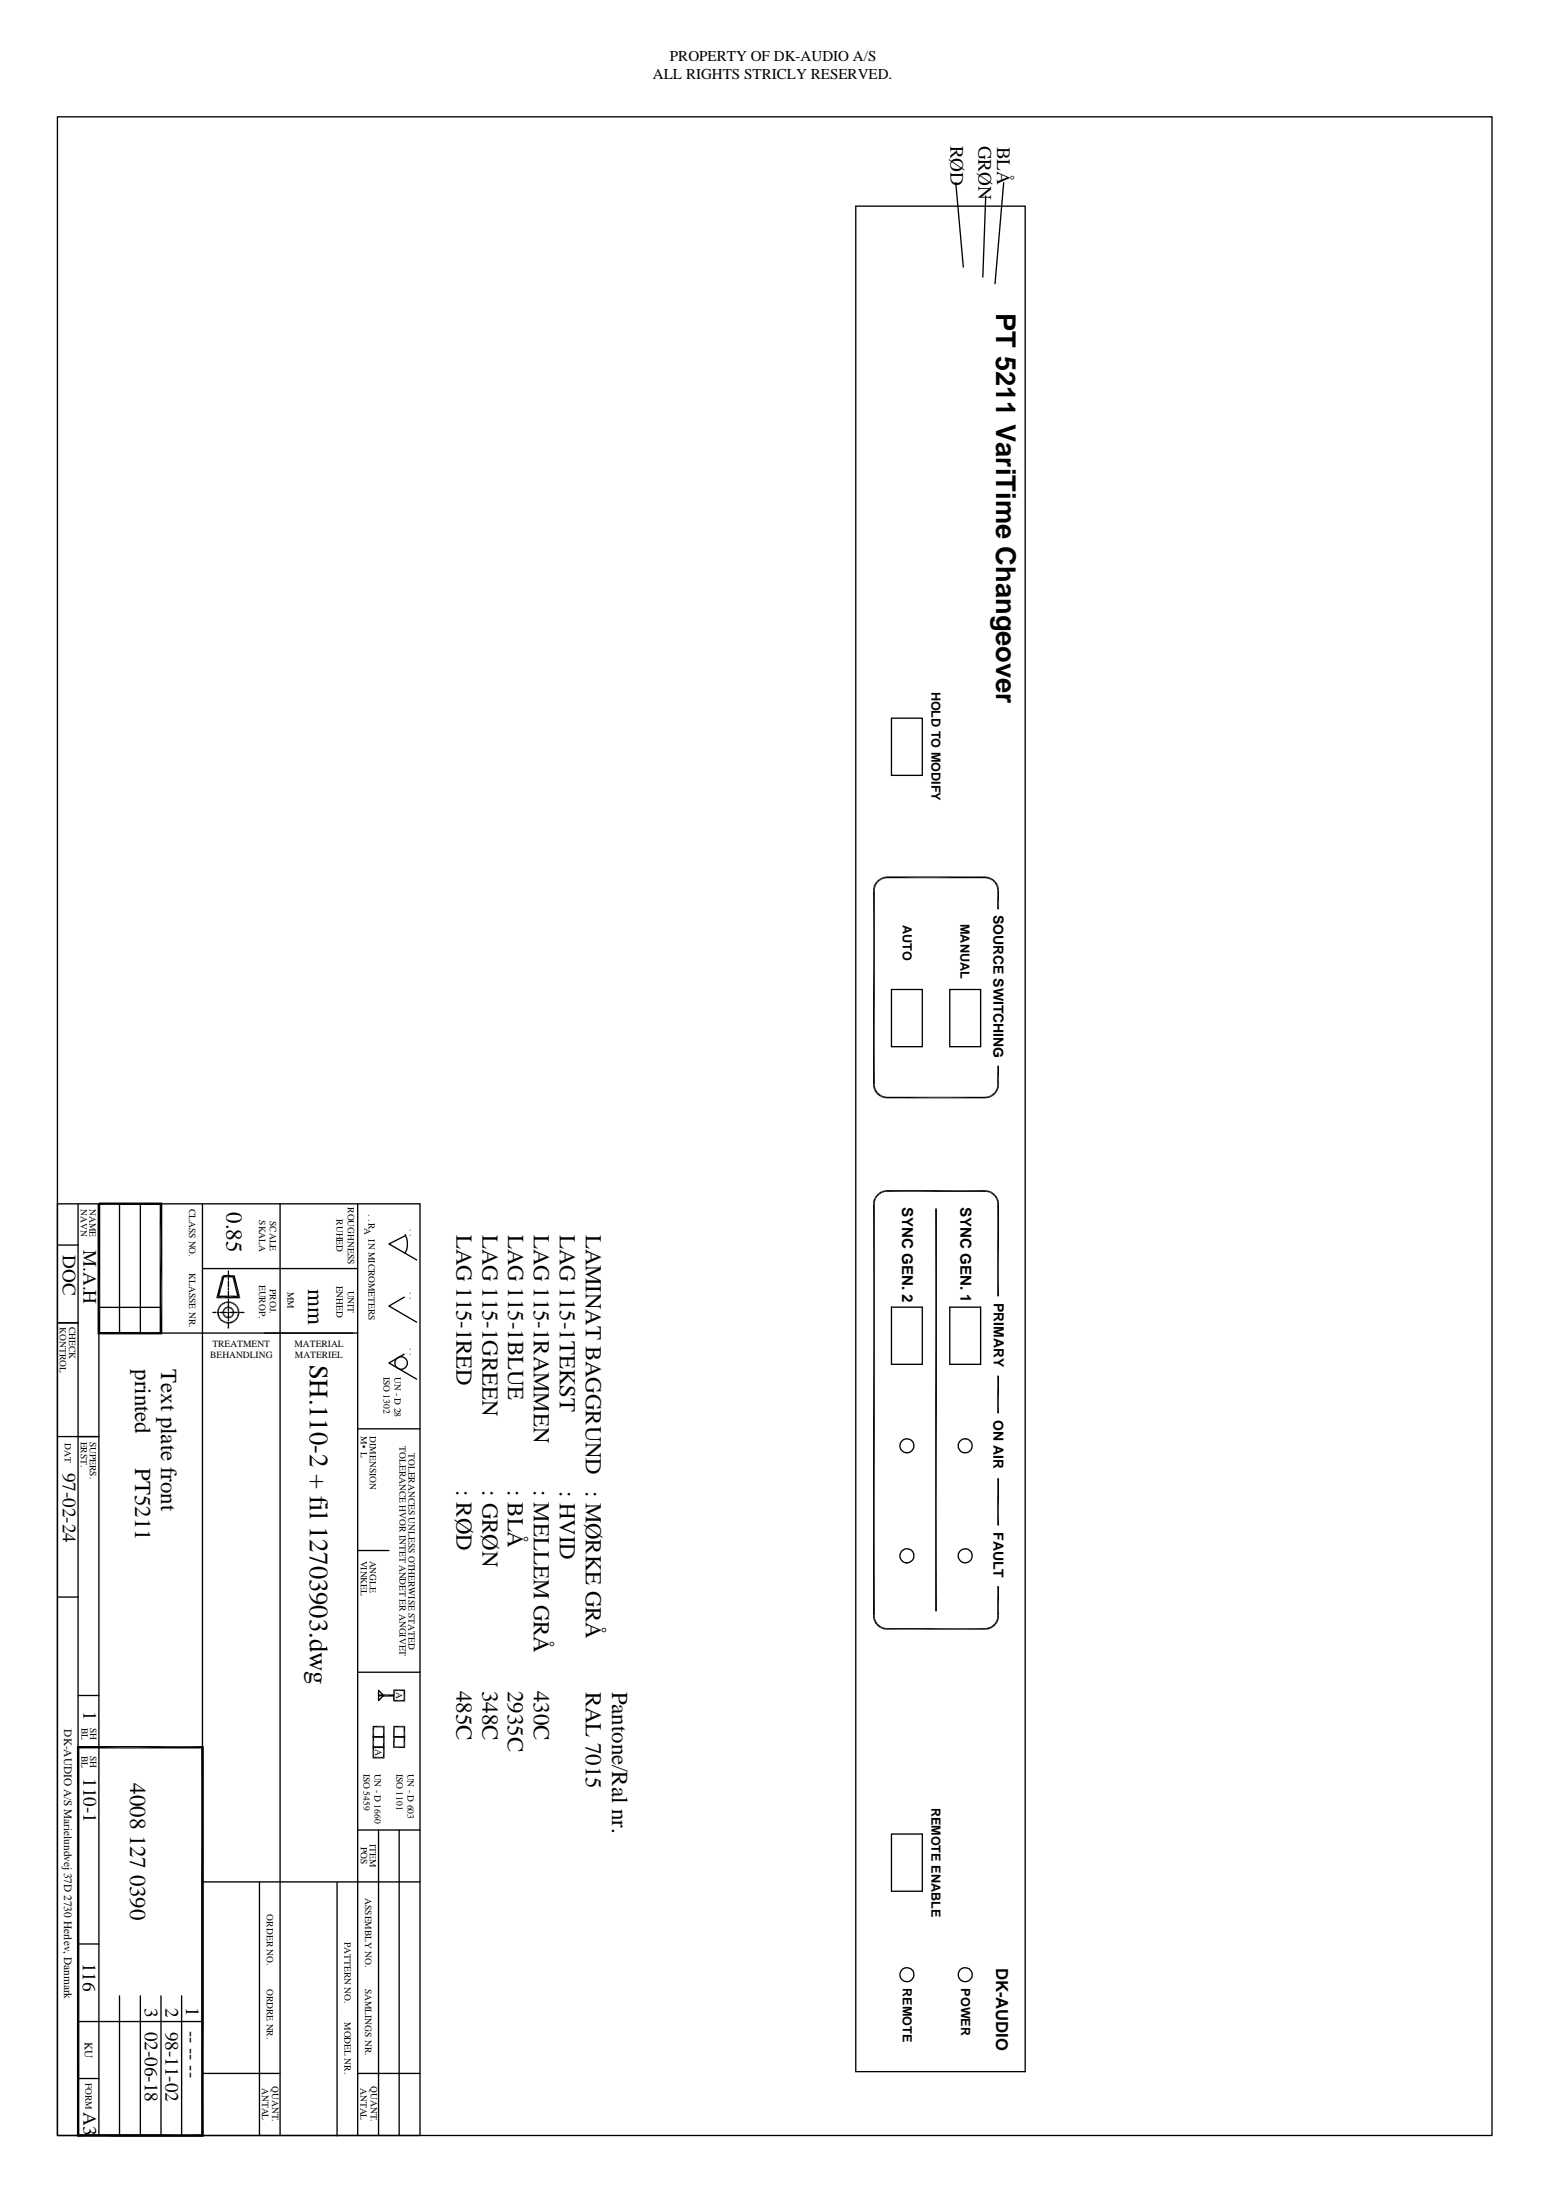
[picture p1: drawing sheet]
<svg xmlns="http://www.w3.org/2000/svg" width="297mm" height="420mm" viewBox="0 0 297 420" stroke-linecap="round" stroke-linejoin="round" font-family="sans-serif">
<g fill="none" stroke="#000" stroke-width=".25">
<path d="M11 22.3h273.8v385.5h-273.8zM163.4 39.4h32.3v356.2h-32.3zM182.5 34.9l1.4 16.1M188.2 37.4l-.6 15.5M191.6 34.9l-1.7 19.3M170.2 137.2h5.9v10.9h-5.9zM170.2 189h5.9v10.9h-5.9zM181.3 189h5.9v10.9h-5.9zM11 229.9h69.2v177.9h-69.2zM11 237.8h3.9M14.9 229.9v177.9M18.9 229.9v177.9"/>
<path d="M22.8 229.9v24.7M26.8 229.9v24.7M38.7 229.9v177.9M53.5 229.9v177.9M68.3 229.9v177.9M77.3 235.8a3.7 3.7 0 0 1 0 3.6M77.4 236l-3.1 1.6 5.2 3M11 252.6h3.9M18.9 254.6h49.4M18.9 249.7h11.8M38.7 242.3h29.6M40.6 250.7h.6"/>
<path d="M41.5 250.7h.2M42 250.7h1.2M43.5 250.7h.2M43.6 252.5v1.1M43.6 242.7v1.1M43.6 244.1v.2M43.6 244.6v1.2M43.6 246.1v.2M43.6 246.6v1.2M43.6 248.1v.2M43.6 248.5v1.3M43.6 250v.3"/>
<path d="M43.6 250.5v1.3M43.6 252v.3M43.9 250.7h1.3M45.4 250.7h.3M45.9 250.7h.7M77.2 247.7l-2.9 1.7 5.2 3.1M77.2 258.6l-2.9 1.7 5.2 3.1M170.2 249.6h5.9v11h-5.9zM181.3 249.6h5.9v11h-5.9zM11 274.4h7.9M68.3 272.9h11.9M75.5 260.9a1.21 1.21 0 0 1 1-1.8 1.21 1.21 0 0 1 1.2 1.7 1.21 1.21 0 0 1-2.1 .2"/>
<path d="M173.1 277.5a1.33 1.33 0 0 1-1.1-2.1 1.33 1.33 0 0 1 2.2 0 1.33 1.33 0 0 1-1.1 2.1M184.2 274.8a1.33 1.33 0 0 0-1.1 2 1.33 1.33 0 0 0 2.3 0 1.33 1.33 0 0 0-1.1-2M68.3 296.1h6M173.1 298.5a1.36 1.36 0 0 1-1.2-2.1 1.36 1.36 0 0 1 2.4 0 1.36 1.36 0 0 1-1.2 2.1M184.2 295.8a1.36 1.36 0 0 0-1.1 2 1.36 1.36 0 0 0 2.3 0 1.36 1.36 0 0 0-1.1-2M11 305h3.9M68.3 319.4h11.9M14.9 333.7h4M14.9 323.8h4M72.3 322.8l.9 1-.9 1zM38.7 359.4h41.5M49.5 359.4v48.4"/>
<path d="M64.3 359.5v48.4M68.3 349.5h11.9M72.3 349.5v58.3M76.2 349.5v58.3M170.2 350.3h5.9v10.9h-5.9zM14.9 371.3h4M173.1 378.5a1.33 1.33 0 0 1-1.1-2.1 1.33 1.33 0 0 1 2.2 0 1.33 1.33 0 0 1-1.1 2.1M184.2 378.5a1.33 1.33 0 0 1-1.1-2.1 1.33 1.33 0 0 1 2.3 0 1.33 1.33 0 0 1-1.1 2.1M14.9 386.1h23.8M14.9 397h4M22.8 381.2v26.6M26.8 381.2v26.6"/>
<path d="M30.7 381.2v26.6M34.7 381.2v26.6M38.7 396h14.8M68.3 396h11.9"/>
</g>
<g fill="none" stroke="#000" stroke-width=".3">
<path d="M169.3 209.6h18.7M169.3 311.1h18.7M71.1 331.7h2.3M71.1 329.8h2.3M71.1 333.7h2.3M71.1 335.7h2.3M71.3 329.6v6.2M73.3 329.6v6.2M75.1 324.8h2.2M75.1 322.8h2.2M75.1 331.7h2.2M75.1 329.8h2.2"/>
<path d="M75.1 333.7h2.2M75.2 322.7v2.3M75.2 329.6v4.2M77.2 322.7v2.3M77.2 329.6v4.2"/>
</g>
<g fill="#000">
<path d="M166.7 169.5l.3 .1-.3 .5zM166.9 168.9l.3 .2-.5 .4zM167 169.6v.5h-.3zM166.7 169.5l.5-.4-.2 .5zM167.3 168.4l.2 .2-.6 .3zM166.9 168.9l.6-.3-.3 .5zM167.3 168.4l.4-.4 .2 .2zM167.3 168.4l.6-.2-.4 .4zM167.7 168l.5-.3 .1 .3zM167.7 168h.6l-.4 .2zM168.2 167.7l.5-.2 .1 .3zM168.2 167.7l.6 .1-.5 .2z"/>
<path d="M168.7 167.5l.6-.1v.3zM168.7 167.5l.6 .2-.5 .1zM188 167.4l.6 .4-.6-.1zM188 167.4l.6 .1v.3zM188.6 167.5l.5 .5-.5-.2zM188.6 167.5l.6 .2-.1 .3zM189.2 167.7l.3 .5-.4-.2zM189.2 167.7l.5 .3-.2 .2zM189.7 168l.2 .6-.4-.4zM189.7 168l.4 .4-.2 .2zM189.9 168.6l.2-.2 .1 .7zM190.2 169.1l.3-.2-.2 .7z"/>
<path d="M190.3 169.6l.4-.1-.3 .6zM190.1 168.4l.4 .5-.3 .2zM190.5 168.9l.2 .6-.4 .1zM190.7 169.5v.6h-.3zM166.7 207.1h.3l-.3 .6zM166.7 207.7l.3-.1-.1 .6zM166.9 208.2l.3-.1 .1 .7zM167 207.1v.5l-.3 .1zM167 207.6l.2 .5-.3 .1zM167.2 208.1l.3 .5-.2 .2zM167.3 208.8l.2-.2 .2 .6zM167.5 208.6l.4 .3-.2 .3z"/>
<path d="M167.9 208.9l.3 .6-.5-.3zM167.9 208.9l.4 .3-.1 .3zM168.3 209.2l.4 .5-.5-.2zM168.3 209.2l.5 .2-.1 .3zM168.8 209.4l.5 .4-.6-.1zM168.8 209.4l.5 .1v.3zM188 209.5l.6 .2-.6 .1zM188 209.5l.6-.1v.3zM188.6 209.4l.5-.2 .1 .3zM188.6 209.4l.6 .1-.6 .2zM189.1 209.2l.4-.3 .2 .3zM189.1 209.2h.6l-.5 .3z"/>
<path d="M189.5 208.9l.4-.3 .2 .2zM189.5 208.9l.6-.1-.4 .4zM190.2 208.1l.3 .1-.6 .4zM189.9 208.6l.6-.4-.4 .6zM190.3 207.6l.4 .1-.5 .4zM190.4 207.1h.3l-.4 .5zM190.2 208.1l.5-.4-.2 .5zM190.7 207.1v.6l-.4-.1zM18.6 229.9l.5 24.5-.5 .4zM18.6 229.9h.5v24.5zM18.9 230.1l12.1-.4-.5 .4zM18.9 229.7h12.1l-12.1 .4z"/>
<path d="M166.7 229.4h.3l-.3 .6zM166.9 228.8l.3 .1-.5 .5zM167 229.4v.6h-.3zM166.7 229.4l.5-.5-.2 .5zM167.3 228.3l.2 .2-.6 .3zM166.9 228.8l.6-.3-.3 .4zM167.3 228.3l.4-.4 .2 .2zM167.3 228.3l.6-.2-.4 .4zM167.7 227.9l.5-.4 .1 .3zM167.7 227.9l.6-.1-.4 .3zM168.2 227.5l.5-.1 .1 .3zM168.2 227.5l.6 .2-.5 .1z"/>
<path d="M168.7 227.4l.6-.1v.3zM168.7 227.4l.6 .2-.5 .1zM188 227.3l.6 .4-.6-.1zM188 227.3l.6 .1v.3zM188.6 227.4l.5 .4-.5-.1zM188.6 227.4l.6 .1-.1 .3zM189.2 227.5l.3 .6-.4-.3zM189.2 227.5l.5 .4-.2 .2zM189.7 227.9l.2 .6-.4-.4zM189.7 227.9l.4 .4-.2 .2zM189.9 228.5l.2-.2 .1 .6zM190.2 228.9l.3-.1-.2 .6z"/>
<path d="M190.3 229.4h.4l-.3 .6zM190.1 228.3l.4 .5-.3 .1zM190.5 228.8l.2 .6h-.4zM190.7 229.4v.6h-.3zM18.6 254.8l11.9-.4 .5 .4zM18.6 254.8l.5-.4h11.4zM30.5 230.1l.5 24.7-.5-.4zM30.5 230.1l.5-.4v25.1zM41.3 247.9l4-.5 .6 .5zM41.4 250.7h.3l-.2 .5zM41.5 250.1l.3 .1-.4 .5zM41.5 251.2l.3-.1-.1 .6z"/>
<path d="M41.7 249.6l.3 .1-.5 .4zM41.7 250.7l.1 .4-.3 .1zM41.7 251.7l.3-.1 .1 .6zM41.8 250.2l-.1 .5h-.3zM41.8 251.1l.2 .5-.3 .1zM41.3 247.9l.6-.5h3.4zM41.5 250.1l.5-.4-.2 .5zM42 251.6l.3 .4-.2 .2zM42.1 249.2l.2 .1-.6 .3zM42.3 252l.2 .5-.4-.3zM41.7 249.6l.6-.3-.3 .4zM42.3 252l.4 .2-.2 .3z"/>
<path d="M42.4 243.7l-.5 3.7-.6 .5zM42.5 250.7h.3l-.3 .4zM42.1 249.2l.4-.4 .2 .3zM42.7 252.2l.4 .5-.6-.2zM42.5 250.2l.3 .1-.3 .4zM42.5 251.1l.3-.1v.5zM42.1 249.2l.6-.1-.4 .2zM42.7 252.2l.4 .2v.3zM42.8 250.7v.3l-.3 .1zM42.8 249.9l.2 .2-.5 .1zM42.5 250.7l.3-.4v.4zM42.8 251l.2 .2-.2 .3z"/>
<path d="M42.8 251.5l.2-.3 .1 .5zM42.4 243.7l.4 .1-.9 3.6zM42.5 250.2l.5-.1-.2 .2zM43 251.2l.3 .2-.2 .3zM42.5 248.8l.6-.2v.3zM43.1 252.4l.5 .4-.5-.1zM42.5 248.8l.6 .1-.4 .2zM43.1 252.4l.5 .1v.3zM42.8 249.9l.3-.3 .2 .3zM43.3 251.4l.3 .4-.5-.1zM42.8 249.9h.5l-.3 .2zM43.3 251.4l.3 .1v.3z"/>
<path d="M43.6 252.5l.6 .2-.6 .1zM43.6 252.5l.5-.1 .1 .3zM43.1 248.6l.5-.1v.3zM43.1 248.6l.5 .2-.5 .1zM43.6 251.5l.4 .2-.4 .1zM43.6 251.5l.3-.1 .1 .3zM43.1 249.6l.5-.1v.3zM43.1 249.6l.5 .2-.3 .1zM43.9 251.4l.3-.2 .2 .3zM43.6 249.5l.3 .4-.3-.1zM43.9 251.4l.5 .1-.4 .2zM43.6 249.5l.4 .1-.1 .3z"/>
<path d="M44.1 252.4l.4-.2 .2 .3zM43.6 248.5l.5 .4-.5-.1zM44.1 252.4l.6 .1-.5 .2zM43.6 248.5l.6 .1-.1 .3zM44.4 251l.2 .1-.4 .1zM44 249.6l.2 .5-.3-.2zM42.6 244l2.2-.5-.4 .5zM44.4 250.7h.3l-.3 .3zM44.4 249.9v.4l-.2-.2zM44.2 251.2l.4-.1-.2 .4zM44.4 250.3l.2-.1-.2 .5zM44 249.6l.4 .3-.2 .2z"/>
<path d="M44.5 252.2l.4-.2 .2 .2zM44.2 248.6l.3 .5-.4-.2zM44.4 251l.3-.3-.1 .4zM44.4 249.9l.2 .3-.2 .1zM44.5 252.2h.6l-.4 .3zM44.2 248.6l.5 .2-.2 .3zM44.6 250.2l.1 .5h-.3zM42.6 243.5h2.2l-2.2 .5zM45.2 251.6l.2 .1-.5 .3zM44.7 248.8l.2 .5-.4-.2zM44.9 252l.5-.3-.3 .5zM44.7 248.8l.4 .4-.2 .1z"/>
<path d="M45.3 251.1l.3 .1-.4 .4zM44.9 249.3l.2-.1 .1 .5zM44.4 244l1.5 3.9-.6-.5zM45.4 250.7h.3l-.4 .4zM45.2 249.7l.2-.1-.1 .6zM45.2 251.6l.4-.4-.2 .5zM45.3 250.2l.3-.1-.2 .6zM45.1 249.2l.3 .4-.2 .1zM45.7 250.7l-.1 .5-.3-.1zM45.4 249.6l.2 .5-.3 .1zM45.6 250.1l.1 .6h-.3zM44.8 243.5l1.1 4.4-1.5-3.9z"/>
<path d="M166.7 308.6h.3l-.3 .6zM166.7 309.2l.3-.1-.1 .7zM166.9 309.8l.3-.2 .1 .7zM167 308.6v.5l-.3 .1zM167 309.1l.2 .5-.3 .2zM167.2 309.6l.3 .4-.2 .3zM167.3 310.3l.2-.3 .2 .7zM167.5 310l.4 .4-.2 .3zM167.9 310.4l.3 .6-.5-.3zM167.9 310.4l.4 .3-.1 .3zM168.3 310.7l.4 .5-.5-.2zM168.3 310.7l.5 .2-.1 .3z"/>
<path d="M168.8 310.9l.5 .3h-.6zM168.8 310.9h.5v.3zM188 310.9l.6 .3h-.6zM188 310.9h.6v.3zM188.6 310.9l.5-.2 .1 .3zM188.6 310.9l.6 .1-.6 .2zM189.1 310.7l.4-.3 .2 .3zM189.1 310.7h.6l-.5 .3zM189.5 310.4l.4-.4 .2 .3zM189.5 310.4l.6-.1-.4 .4zM190.2 309.6l.3 .2-.6 .2zM189.9 310l.6-.2-.4 .5z"/>
<path d="M190.3 309.1l.4 .1-.5 .4zM190.4 308.6h.3l-.4 .5zM190.2 309.6l.5-.4-.2 .6zM190.7 308.6v.6l-.4-.1zM14.7 333.5l.5 74.1-.5 .5zM14.7 333.5l.5 .4v73.7zM15.2 333.9l23.7-.4-.5 .4zM14.7 333.5h24.2l-23.7 .4zM71.4 333.5h1.7l-2 .3zM71.1 331.6l.3 .3v1.6zM71.1 331.9l.3-.3h1.7zM71.1 329.6l.3 .3v1.7z"/>
<path d="M71.1 333.5l.3 .3v1.7zM71.4 333.8l2-.3-.3 .3zM73.1 331.9l.3 1.9-.3-.3zM71.4 331.9l2-.3-.3 .3zM73.1 329.9l.3 2-.3-.3zM71.4 329.9l2-.3-.3 .3zM71.4 335.5h1.7l-2 .3zM73.1 333.8l.3 2-.3-.3zM75.1 322.7l.3 .3v1.7zM75.4 323l1.9-.3-.3 .3zM75.1 331.9l.3-.3h1.6zM75.1 329.6l.3 .3v1.7z"/>
<path d="M75.1 333.8l.3-.3h1.6zM75.1 331.6l.3 .3v1.6zM75.1 325l.3-.3h1.6zM77 323l.3 2-.3-.3zM77 329.9l.3 2-.3-.3zM75.4 329.9l1.9-.3-.3 .3zM77 331.9l.3 1.9-.3-.3zM75.4 331.9l1.9-.3-.3 .3zM14.7 408.1l23.7-.5 .5 .5zM15.2 407.6h23.2l-23.7 .5zM38.4 333.9l.5 74.2-.5-.5zM38.4 333.9l.5-.4v74.6z"/>
</g>
<path d="M72.3 323.8h2.9" fill="none" stroke="#000" stroke-width=".42"/>
<path d="M166.8 170.1v37M169.3 167.6h18.7M190.5 170.1v3.6M190.5 203.5v3.6M166.8 230v78.6M169.3 227.5h18.7M178.7 230.8v76.9M190.5 230v17.6M190.5 262.7v7.2M190.5 282.3v9M190.5 302.9v5.7" fill="none" stroke="#000" stroke-width=".34"/>
<text font-size="5.2" x="190.2" y="59.8" transform="rotate(90 190.2 59.8)">PT 5211 VariTime Changeover</text>
<text font-size="5.1" x="59.1" y="260.6" transform="rotate(90 59.1 260.6)">SH.110-2 + fil 12703903.dwg</text>
<g font-size="4.4">
<text x="43.2" y="231.5" transform="rotate(90 43.2 231.5)">0.85</text>
<text x="87.2" y="235.8" transform="rotate(90 87.2 235.8)">LAG 115-1RED</text>
<text x="92.1" y="235.8" transform="rotate(90 92.1 235.8)">LAG 115-1GREEN</text>
<text x="97" y="235.8" transform="rotate(90 97 235.8)">LAG 115-1BLUE</text>
<text x="101.9" y="235.8" transform="rotate(90 101.9 235.8)">LAG 115-1RAMMEN</text>
<text x="106.9" y="235.8" transform="rotate(90 106.9 235.8)">LAG 115-1TEKST</text>
<text x="111.8" y="235.8" transform="rotate(90 111.8 235.8)">LAMINAT BAGGRUND : MØRKE GRÅ</text>
<text x="58.8" y="246.2" transform="rotate(90 58.8 246.2)">mm</text>
<text x="25.8" y="261.5" transform="rotate(90 25.8 261.5)">printed</text>
<text x="30.8" y="261.5" transform="rotate(90 30.8 261.5)">Text plate front</text>
<text x="25.8" y="280.4" transform="rotate(90 25.8 280.4)">PT5211</text>
<text x="87.1" y="284.6" transform="rotate(90 87.1 284.6)">: RØD</text>
<text x="92.1" y="284.6" transform="rotate(90 92.1 284.6)">: GRØN</text>
<text x="96.9" y="284.6" transform="rotate(90 96.9 284.6)">: BLÅ</text>
<text x="101.9" y="284.6" transform="rotate(90 101.9 284.6)">: MELLEM GRÅ</text>
<text x="106.9" y="284.7" transform="rotate(90 106.9 284.7)">: HVID</text>
<text x="87.1" y="323" transform="rotate(90 87.1 323)">485C</text>
<text x="92.1" y="323" transform="rotate(90 92.1 323)">348C</text>
<text x="96.9" y="323" transform="rotate(90 96.9 323)">2935C</text>
<text x="101.9" y="323" transform="rotate(90 101.9 323)">430C</text>
<text x="111.8" y="323" transform="rotate(90 111.8 323)">RAL 7015</text>
<text x="116.8" y="323" transform="rotate(90 116.8 323)">Pantone/Ral nr.</text>
<text x="24.8" y="340.6" transform="rotate(90 24.8 340.6)">4008 127 0390</text>
</g>
<g font-size="3.6">
<text x="181.4" y="27.8" transform="rotate(90 181.4 27.8)">RØD</text>
<text x="186.8" y="27.8" transform="rotate(90 186.8 27.8)">GRØN</text>
<text x="190.4" y="28" transform="rotate(90 190.4 28)">BLÅ</text>
<text x="12" y="239.7" transform="rotate(90 12 239.7)">DOC</text>
<text x="16" y="238.8" transform="rotate(90 16 238.8)">M.A.H</text>
<text x="12" y="281.3" transform="rotate(90 12 281.3)">97-02-24</text>
<text x="16" y="326.7" transform="rotate(90 16 326.7)">1</text>
<text x="16" y="339.6" transform="rotate(90 16 339.6)">110-1</text>
<text x="15.8" y="374.9" transform="rotate(90 15.8 374.9)">116</text>
<text x="27.6" y="383.5" transform="rotate(90 27.6 383.5)">3</text>
<text x="31.6" y="383.5" transform="rotate(90 31.6 383.5)">2</text>
<text x="35.6" y="383.2" transform="rotate(90 35.6 383.2)">1</text>
<text x="27.6" y="388" transform="rotate(90 27.6 388)">02-06-18</text>
<text x="31.6" y="388" transform="rotate(90 31.6 388)">98-11-02</text>
<text x="35.6" y="387.8" transform="rotate(90 35.6 387.8)">-- -- --</text>
<text x="16" y="403.4" transform="rotate(90 16 403.4)">A3</text>
</g>
<text font-size="3.2" x="190.2" y="375.8" transform="rotate(90 190.2 375.8)">DK-AUDIO</text>
<g font-size="2.9">
<text x="127.9" y="11.6">PROPERTY OF DK-AUDIO A/S</text>
<text x="124.6" y="15">ALL RIGHTS STRICLY RESERVED.</text>
<text x="172.3" y="230.5" transform="rotate(90 172.3 230.5)">SYNC GEN. 2</text>
<text x="183.3" y="230.5" transform="rotate(90 183.3 230.5)">SYNC GEN. 1</text>
</g>
<g font-size="2.7">
<text x="189.7" y="174.7" transform="rotate(90 189.7 174.7)">SOURCE SWITCHING</text>
<text x="189.7" y="248.8" transform="rotate(90 189.7 248.8)">PRIMARY</text>
<text x="189.7" y="271.3" transform="rotate(90 189.7 271.3)">ON AIR</text>
<text x="189.7" y="292.6" transform="rotate(90 189.7 292.6)">FAULT</text>
</g>
<g font-size="2.4">
<text x="177.8" y="132.1" transform="rotate(90 177.8 132.1)">HOLD TO MODIFY</text>
<text x="172.3" y="176.7" transform="rotate(90 172.3 176.7)">AUTO</text>
<text x="183.4" y="176.4" transform="rotate(90 183.4 176.4)">MANUAL</text>
<text x="177.8" y="345.2" transform="rotate(90 177.8 345.2)">REMOTE ENABLE</text>
<text x="172.3" y="379.7" transform="rotate(90 172.3 379.7)">REMOTE</text>
<text x="183.5" y="379.7" transform="rotate(90 183.5 379.7)">POWER</text>
</g>
<g font-size="2.2">
<text x="12.3" y="330.3" transform="rotate(90 12.3 330.3)">DK-AUDIO A/S Marielundvej 37D 2730 Herlev, Danmark</text>
<text x="16.2" y="389.9" transform="rotate(90 16.2 389.9)">KU</text>
</g>
<g font-size="1.8">
<text x="15.4" y="230.9" transform="rotate(90 15.4 230.9)">NAVN</text>
<text x="17.1" y="230.9" transform="rotate(90 17.1 230.9)">NAME</text>
<text x="36.1" y="230.8" transform="rotate(90 36.1 230.8)">CLASS NO.</text>
<text x="49.4" y="233" transform="rotate(90 49.4 233)">SKALA</text>
<text x="51.5" y="233.2" transform="rotate(90 51.5 233.2)">SCALE</text>
<text x="64.3" y="232.9" transform="rotate(90 64.3 232.9)">RUHED</text>
<text x="66.4" y="230.5" transform="rotate(90 66.4 230.5)">ROUGHNESS</text>
<text x="70.3" y="231.8" transform="rotate(90 70.3 231.8)">. . R</text>
<text x="69.6" y="234.4" transform="rotate(90 69.6 234.4)">A</text>
<text x="70.3" y="236.7" transform="rotate(90 70.3 236.7)">IN MICROMETERS</text>
<text x="78.2" y="234.8" transform="rotate(90 78.2 234.8)">. .</text>
<text x="36.1" y="243.2" transform="rotate(90 36.1 243.2)">KLASSE NR.</text>
<text x="49.4" y="245.4" transform="rotate(90 49.4 245.4)">EUROP.</text>
<text x="64.3" y="245.5" transform="rotate(90 64.3 245.5)">ENHED</text>
<text x="51.5" y="246.2" transform="rotate(90 51.5 246.2)">PROJ.</text>
<text x="54.9" y="246.8" transform="rotate(90 54.9 246.8)">MM</text>
<text x="66.4" y="246.5" transform="rotate(90 66.4 246.5)">UNIT</text>
<text x="78.2" y="246.7" transform="rotate(90 78.2 246.7)">. .</text>
<text x="11.4" y="253.4" transform="rotate(90 11.4 253.4)">KONTROL</text>
<text x="13.2" y="253.4" transform="rotate(90 13.2 253.4)">CHECK</text>
<text x="40.6" y="257.3">TREATMENT</text>
<text x="56.2" y="257.3">MATERIAL</text>
<text x="78.2" y="257.5" transform="rotate(90 78.2 257.5)">. .</text>
<text x="40.1" y="259.4">BEHANDLING</text>
<text x="56.3" y="259.4">MATERIEL</text>
<text x="73.2" y="262.9" transform="rotate(90 73.2 262.9)">ISO 1302</text>
<text x="75.3" y="262.9" transform="rotate(90 75.3 262.9)">UN - D 28</text>
<text x="12.4" y="275.7" transform="rotate(90 12.4 275.7)">DAT</text>
<text x="15.4" y="275.3" transform="rotate(90 15.4 275.3)">ERST.</text>
<text x="17.1" y="275.3" transform="rotate(90 17.1 275.3)">SUPERS.</text>
<text x="68.9" y="274.3" transform="rotate(90 68.9 274.3)">M•L</text>
<text x="70.6" y="274.3" transform="rotate(90 70.6 274.3)">DIMENSION</text>
<text x="76.2" y="276.2" transform="rotate(90 76.2 276.2)">TOLERANCE HVOR INTET ANDET ER ANGIVET</text>
<text x="78" y="277.5" transform="rotate(90 78 277.5)">TOLERANCES UNLESS OTHERWISE STATED</text>
<text x="68.9" y="298" transform="rotate(90 68.9 298)">VINKEL</text>
<text x="70.6" y="298" transform="rotate(90 70.6 298)">ANGLE</text>
<text x="75.6" y="323.1" transform="rotate(90 75.6 323.1)">A</text>
<text x="15.5" y="330" transform="rotate(90 15.5 330)">BL</text>
<text x="15.5" y="335.3" transform="rotate(90 15.5 335.3)">BL</text>
<text x="17.2" y="330.1" transform="rotate(90 17.2 330.1)">SH</text>
<text x="17.2" y="335.4" transform="rotate(90 17.2 335.4)">SH</text>
<text x="71.7" y="334" transform="rotate(90 71.7 334)">A</text>
<text x="69.4" y="338.7" transform="rotate(90 69.4 338.7)">ISO 5459</text>
<text x="71.5" y="338.7" transform="rotate(90 71.5 338.7)">UN - D 1660</text>
<text x="75.7" y="338.7" transform="rotate(90 75.7 338.7)">ISO 1101</text>
<text x="77.8" y="338.7" transform="rotate(90 77.8 338.7)">UN - D 603</text>
<text x="68.9" y="352.8" transform="rotate(90 68.9 352.8)">POS</text>
<text x="70.6" y="352.2" transform="rotate(90 70.6 352.2)">ITEM</text>
<text x="50.9" y="365.6" transform="rotate(90 50.9 365.6)">ORDER NO.</text>
<text x="69.7" y="362.5" transform="rotate(90 69.7 362.5)">ASSEMBLY NO.</text>
<text x="65.8" y="370.8" transform="rotate(90 65.8 370.8)">PATTERN NO.</text>
<text x="50.9" y="379.8" transform="rotate(90 50.9 379.8)">ORDRE NR.</text>
<text x="69.7" y="379.8" transform="rotate(90 69.7 379.8)">SAMLINGS NR.</text>
<text x="65.8" y="386.2" transform="rotate(90 65.8 386.2)">MODEL NR.</text>
<text x="16.3" y="397.8" transform="rotate(90 16.3 397.8)">FORM</text>
<text x="50" y="398.8" transform="rotate(90 50 398.8)">ANTAL</text>
<text x="52" y="398.4" transform="rotate(90 52 398.4)">QUANT.</text>
<text x="68.8" y="398.8" transform="rotate(90 68.8 398.8)">ANTAL</text>
<text x="70.8" y="398.4" transform="rotate(90 70.8 398.4)">QUANT.</text>
</g>
</svg>
